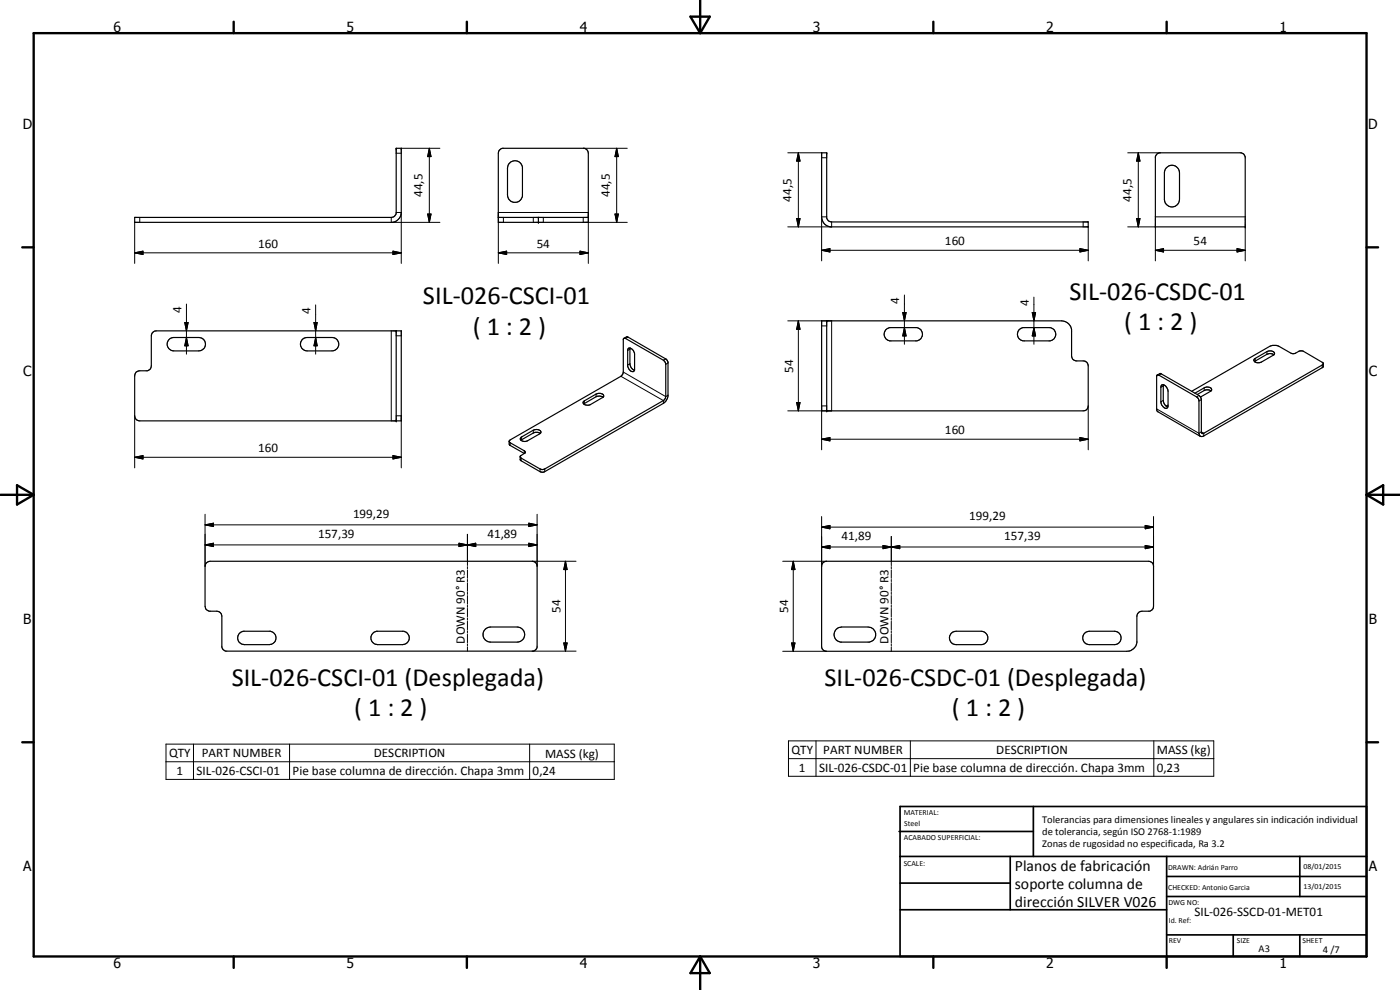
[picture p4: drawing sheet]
<svg xmlns="http://www.w3.org/2000/svg" width="420mm" height="297mm" viewBox="0 0 420 297" stroke-linecap="round" stroke-linejoin="round" font-family="sans-serif">
<g fill="none" stroke="#000" stroke-width=".35">
<path d="M149.8 45.1l1-.6h24.5l.8 .4 .5 1.1v20.7h-27v-20.7zM152.7 49.1a2.27 2.27 0 0 1 2.4-.8 2.27 2.27 0 0 1 1.7 1.8v8.7a2.26 2.26 0 0 1-2.4 1.9 2.26 2.26 0 0 1-2.1-2.2v-8zM246.6 45.8h1.5v19.6l.4 .8 .8 .3 77.3 .1v1.5h-77.4a3 3 0 0 1-2.6-3zM347.2 46.3l.7-.5h24.6l.8 .5 .4 .7v21.1h-27v-21.1zM350.1 50.2a2.25 2.25 0 0 1 2.5-.4 2.25 2.25 0 0 1 1.4 2.1v7.9a2.26 2.26 0 0 1-2.3 2.3 2.26 2.26 0 0 1-2.2-2.3v-7.9l.2-1.1zM40.4 65.2h77.3l.8-.4 .4-.8v-19.5h1.5v19.3a3.1 3.1 0 0 1-2.6 2.9h-77.4zM149.6 65.2h27M161.6 65.2v1.5M45.9 99.7l1-.4h73.5v27h-78.5a1.52 1.52 0 0 1-1.5-1.5v-12a1.45 1.45 0 0 1 1.5-1.5h2.3l.8-.5 .3-.4 .1-9.6zM118.9 99.3v27M246.6 96.3h72a3.1 3.1 0 0 1 3 2.6v7.9a1.45 1.45 0 0 0 1.5 1.5 3.6 3.6 0 0 1 3.1 .4l.4 1.1v12a1.45 1.45 0 0 1-1.5 1.5h-78.5zM248.1 96.3v27"/>
<path d="M265.8 99l1.2-.7h8.2a2.02 2.02 0 0 1 1.6 2 2.02 2.02 0 0 1-1.6 2h-8.2a2.05 2.05 0 0 1-1.2-3.3zM305.8 99l1.2-.7h8.2a2.02 2.02 0 0 1 1.7 2 2.02 2.02 0 0 1-1.7 2h-8.2a2.05 2.05 0 0 1-1.2-3.3zM50.6 102l.6-.5 .9-.2h7.5a2.01 2.01 0 0 1 2.1 2 2.01 2.01 0 0 1-2.1 2h-7.5a2.04 2.04 0 0 1-1.7-1.2 2.04 2.04 0 0 1 .2-2.1zM90.6 102l.6-.5 .9-.2h7.5a2.01 2.01 0 0 1 2.1 2 2.01 2.01 0 0 1-2.1 2h-7.5a2.04 2.04 0 0 1-1.7-1.2 2.04 2.04 0 0 1 .2-2.1zM181 119.2l-1.1-.4-.8 .2-3.9 2.2M187.3 101.5l.7-.4h.5l11.6 6.8 .4 .8v10.2a3.3 3.3 0 0 1-1.4 2.1l-35.8 20.6h-1l-6-3.4-.1-1.4 1.1-.7M188.5 104.6a1.49 1.49 0 0 1 1.9 1.6v4.8a.87 .87 0 0 1-.8 .5 .87 .87 0 0 1-.8-.7l-.4-1v-4.9zM189.1 104.4l-.1 4.9 .5 1.1 .9 .7M347.3 112.5l1.1-.4 11.4 6.6 .5 .4M348.6 115.6a1.4 1.4 0 0 1 1.9 1.3v5.3a1.1 1.1 0 0 1-1.8-.6l-.3-1zM349.2 115.4l-.1 4.7a2.16 2.16 0 0 0 1.4 2M357.7 117.4l23.6-13.6 .7-.2 1.6 .2 4 2.2h1.2a2.36 2.36 0 0 1 2.2-.7l6 3.5 .1 1.4-35.8 20.6a.88 .88 0 0 1-1 .1 .88 .88 0 0 1-.5-.9v-9.9l-.2-.6-11.8-6.9h-.6v10.7l13 7.6"/>
<path d="M363.4 117.3l-.5-.3h-1.1l-2.5 1.4M363.4 117.3l-3.1 1.8M363.4 117.3a.71 .71 0 0 0 .1-.9 .71 .71 0 0 0-.8-.2h-1.1l-3 1.8M376.5 107.7l3.7-2.2a1.44 1.44 0 0 1 2.3 .7l-.2 .3-3.7 2.1a1.47 1.47 0 0 1-2.3-.7zM382.3 106.5a1.86 1.86 0 0 0-2.1-.2l-3.7 2.2M397.1 109.1l-.3 .4-35.8 20.6-.4-.2-.1-.3v-9.7l-.2-.8M152.8 132.5l4.7 2.9 .1 .4-.3 .3M156.4 131.2l3.7-2.1a1.5 1.5 0 0 1 2.2 .7l-.3 .4-3.6 2a1.43 1.43 0 0 1-2.2-.6zM157.3 136.1l-4.3-2.5-.1-1.4 33.6-19.4 .6-1.2v-9.8l.2-.3 11.8 6.6 .4 .4 .3 .8v9.7l-.2 .6-.5 .6-35.6 20.5-.6 .2-.8-.2-5.7-3.2-.3-.4M162.1 130l-.6-.2h-1l-4.1 2.3M175.1 120.5l3.8-2.3a1.4 1.4 0 0 1 2.3 .7l-.2 .3-3.8 2.2a1.56 1.56 0 0 1-2.2-.7zM350.6 121.5l-.6 .3"/>
<path d="M62 168.8l1.1-.4h96.6l1.1 .4 .4 .8v24.6l-.4 .7-.8 .5h-92.2l-.8-.5-.4-.7v-9.3a1.52 1.52 0 0 0-1.5-1.5h-2.3l-1-.6-.3-.9v-12zM247 168.8l1.1-.4h96.6l1.1 .4 .4 1.1v12a1.51 1.51 0 0 1-1.2 1.5h-2.6l-.5 .2-.6 .7-.1 8.5a3.1 3.1 0 0 1-3 2.6l-90.7-.1-.7-.6-.2-.5v-24.6zM71.8 190.1l1.2-.7h8.2a2.03 2.03 0 0 1 1.6 2.2 2.03 2.03 0 0 1-2 1.8h-7.5a2.01 2.01 0 0 1-1.8-1.1 2.01 2.01 0 0 1 .3-2.2zM111.8 190.1l1.2-.7h8.2a2.03 2.03 0 0 1 1.6 2.2 2.03 2.03 0 0 1-2 1.8h-7.5a2.01 2.01 0 0 1-1.8-1.1 2.01 2.01 0 0 1 .3-2.2zM145.6 188.8l.9-.5 .7-.2h8a2.26 2.26 0 0 1 2.3 2.3 2.26 2.26 0 0 1-2.3 2.3h-8a2.25 2.25 0 0 1-2.1-1.4 2.25 2.25 0 0 1 .5-2.5zM251 188.8l.5-.4 1-.3h8.1a2.28 2.28 0 0 1 2.2 2.1 2.28 2.28 0 0 1-1.9 2.5h-8.7a2.29 2.29 0 0 1-1.2-3.9zM285.4 190.1l.6-.4 1-.3h7.5a2.01 2.01 0 0 1 2 2 2.01 2.01 0 0 1-2 2h-7.5a2.03 2.03 0 0 1-1.8-1.1 2.03 2.03 0 0 1 .2-2.2zM325.4 190.1l.6-.4 1-.3h7.5a2.01 2.01 0 0 1 2 2 2.01 2.01 0 0 1-2 2h-7.5a2.01 2.01 0 0 1-1.9-1.1 2.01 2.01 0 0 1 .3-2.2z"/>
</g>
<g fill="none" stroke="#000" stroke-width=".3">
<path d="M118.9 46h1.5M120.4 44.5h11.6M128.9 44.5l.5 2.5h-1.1zM128.9 44.5v22.2M175 44.5h13.2M185.1 44.5l.5 2.5h-1zM185.1 44.5v22.2M236.4 45.8h10.2M239.6 45.8l.5 2.5h-1zM239.6 45.8v22.3M246.6 47.3h1.5M338.4 45.8h9.8"/>
<path d="M341.6 45.8l.5 2.5h-1zM341.6 45.8v22.3M40.4 75.9l2.5-.5v1zM40.4 66.7v12.3M40.4 75.9h80M41.9 65.2v1.5M117.4 65.2v1.5h14.6M117.9 75.4l2.5 .5-2.5 .5zM118.9 63.8h1.5v15.2M128.3 64.2h1.1l-.5 2.5zM149.6 75.9l2.4-.5v1zM149.6 79v-15.2h27v15.2"/>
<path d="M149.6 75.9h27M151.1 65.2v1.5M160.1 65.2v1.5M163.1 65.2v1.5M174.1 75.4l2.5 .5-2.5 .5zM175 65.2v1.5h13.2M184.6 64.2h1l-.5 2.5zM239.1 65.6h1l-.5 2.5zM246.6 75.1l2.5-.5v1zM246.6 75.1h80M248.1 65.1h-1.5v13.2M249.6 66.6v1.5h-13.2"/>
<path d="M324.1 74.6l2.5 .5-2.5 .5zM325.1 66.6v1.5M326.6 68.1v10.2M338.4 68.1h8.3v10.2M341.1 65.6h1l-.5 2.5zM346.7 75.1l2.5-.5v1zM346.7 65.1h27M346.7 75.1h27M371.3 74.6l2.4 .5-2.4 .5zM373.7 68.1v10.2M55.4 96.8h1.1l-.5 2.5zM56 91.2v15.1"/>
<path d="M94.2 96.8h1l-.5 2.5zM94.7 91.5v14.8M117.4 99.3v27M236.4 96.3h13.2v27h-13.2M239.6 96.3l.5 2.5h-1zM239.6 96.3v27M246.6 97.8h1.5M270.9 93.8h1l-.5 2.5zM271.4 98.3l.5 2.5h-1zM271.4 88.5v14.8M309.8 93.8h1l-.5 2.5zM310.3 98.3l.5 2.5h-1z"/>
<path d="M310.3 89.2v14.1M56 101.3l.5 2.5h-1.1zM94.7 101.3l.5 2.5h-1zM118.9 100.8h1.5M178.9 118.2v.8M186.3 112.9l12.8 7.3v.8M187.1 111.6l12.7 7.4 .7-.4M188.5 101.1l-.8 .5M189 109.1l-.6 .4M189 104.8l-.6 .4M199.8 107.7l-.7 .4M200.5 108.9l-.7 .4"/>
<path d="M348.5 112.2l-.7 .4M349.1 115.8l-.7 .4M359.8 118.7l-.7 .4M360.5 119.9l-.7 .4M361.4 116.4v.8M376.7 107.5v.8M380.2 105.5v.8M396.8 109.5v.8M40.4 137.2l2.5-.5v1zM40.4 137.2h80M40.4 124.8v15.6M117.9 136.7l2.5 .5-2.5 .5z"/>
<path d="M118.9 124.8h1.5v15.6M153.1 132.8v.8M156.4 137.5v.8M156.5 131.1v.9M157.3 135.3v.8M160.1 129.1v.8M175.4 120.3v.8M239.1 120.8h1l-.5 2.5zM246.6 131.8l2.5-.5v1zM246.6 131.8h80M248.1 121.8h-1.5v13.2M324.1 131.3l2.5 .5-2.5 .5z"/>
<path d="M326.6 121.8v13.2M347.1 122.7l12.7 7.3 .7-.4 .8 .4v.8M349.1 120.1l-.7 .5M61.5 157.5l2.6-.5v1zM61.5 154.3v15.6M61.5 157.5h99.7M158.7 157l2.5 .5-2.5 .5zM161.2 154.3v15.6M162.1 140.7v.8M163.5 140.7v.8M246.6 158.2l2.5-.6v1.1zM246.6 155v14.9"/>
<path d="M246.6 158.2h99.6M343.7 157.6l2.5 .6-2.5 .5zM346.2 155v14.9M61.5 163.5l2.6-.5v1zM61.5 163.5h99.7M137.7 163l2.6 .5-2.6 .5zM140.3 163.5l2.5-.5v1zM140.3 160.3v9.4M140.3 170v.6M140.3 171v2.5M140.3 173.9v.6M140.3 174.8v2.6"/>
<path d="M140.3 177.7v.7M140.3 178.7v2.6M158.7 163l2.5 .5-2.5 .5zM159.7 168.4h13.2M169.7 168.4l.5 2.5h-1zM169.7 168.4v27M234.9 168.4h13.2M238.1 168.4l.5 2.5h-1zM238.1 168.4v27M246.6 164.1l2.5-.4v.9zM246.6 164.1h99.6M265 163.7l2.5 .4-2.5 .5z"/>
<path d="M267.5 164.1l2.5-.4v.9zM267.5 161v8.7M267.5 170v.6M267.5 171v2.5M267.5 173.9v.6M267.5 174.8v2.6M267.5 177.7v.7M267.5 178.7v2.6M343.7 163.7l2.5 .4-2.5 .5zM140.3 181.6v.6M140.3 182.5v2.6M140.3 185.4v.7"/>
<path d="M140.3 186.4v2.6M140.3 189.3v.6M140.3 190.2v2.6M140.3 193.2v.6M140.3 194.1v1.3M159.7 195.4h13.2M169.2 192.9h1l-.5 2.5zM234.9 195.4h13.2M237.6 192.9h1l-.5 2.5zM267.5 181.6v.6M267.5 182.5v2.6M267.5 185.5v.6"/>
<path d="M267.5 186.4v2.6M267.5 189.3v.6M267.5 190.2v2.6M267.5 193.2v.6M267.5 194.1v1.3M49.8 223.3h134.6v10.5h-134.6zM49.8 228.6h134.6M58.1 223.3v10.5M86.9 223.3v10.5M159 223.3v10.5M236.6 222.3h127.7v10.6h-127.7zM236.6 227.6h127.7"/>
<path d="M244.9 222.3v10.6M273.2 222.3v10.6M346.3 222.3v10.6"/>
</g>
<g fill="#000">
<circle cx="118.9" cy="44.5" r=".18"/>
<circle cx="120.4" cy="44.5" r=".18"/>
<circle cx="246.6" cy="45.8" r=".18"/>
<circle cx="248.1" cy="45.8" r=".18"/>
<circle cx="161.6" cy="66.7" r=".18"/>
<circle cx="161.6" cy="65.2" r=".18"/>
<circle cx="346.7" cy="68.1" r=".18"/>
<circle cx="373.7" cy="68.1" r=".18"/>
<circle cx="118.9" cy="99.3" r=".18"/>
<circle cx="248.1" cy="96.3" r=".18"/>
<circle cx="118.9" cy="126.3" r=".18"/>
<circle cx="248.1" cy="123.3" r=".18"/>
</g>
<g fill="none" stroke="#000" stroke-width=".71">
<path d="M10.1 9.9h400v277.1h-400zM70.1 6.5v3.4M140.1 6.5v3.4M207.2 5h5.8l-2.9 4.9zM210.1 0v9.9M280.1 6.5v3.4M350.1 6.5v3.4M6.7 74.2h3.4M410.1 74.2h3.5M.1 148.5h10M5.1 145.6l5 2.9-5 2.9zM410.1 148.5h10"/>
<path d="M410.1 148.5l5-2.9v5.8zM6.7 222.7h3.4M410.1 222.7h3.5M70.1 287v3.4M140.1 287v3.4M210.1 287v10M210.1 287l2.9 5h-5.8zM280.1 287v3.4M350.1 287v3.4"/>
</g>
<g fill="none" stroke="#000" stroke-width=".51">
<path d="M269.8 249.5h40.3M270.1 242h140v45h-140zM270.1 257h140M303.2 257v16M310.1 242v15M350.1 257v30M390.1 257v12M270.1 265h33.1M270.1 273h80M350.1 269h60M350.1 263h60M350.1 280.5h60"/>
<path d="M370.1 280.5v6.5M390.1 280.5v6.5"/>
</g>
<g fill="#000">
<path d="M128.9 44.5l.5 2.5h-1.1zM185.1 44.5l.5 2.5h-1zM239.6 45.8l.5 2.5h-1zM341.6 45.8l.5 2.5h-1zM40.4 75.9l2.5-.5v1zM117.9 75.4l2.5 .5-2.5 .5zM128.3 64.2h1.1l-.5 2.5zM149.6 75.9l2.4-.5v1zM174.1 75.4l2.5 .5-2.5 .5zM184.6 64.2h1l-.5 2.5zM239.1 65.6h1l-.5 2.5zM246.6 75.1l2.5-.5v1z"/>
<path d="M324.1 74.6l2.5 .5-2.5 .5zM341.1 65.6h1l-.5 2.5zM346.7 75.1l2.5-.5v1zM371.3 74.6l2.4 .5-2.4 .5zM55.4 96.8h1.1l-.5 2.5zM94.2 96.8h1l-.5 2.5zM239.6 96.3l.5 2.5h-1zM270.9 93.8h1l-.5 2.5zM309.8 93.8h1l-.5 2.5zM56 101.3l.5 2.5h-1.1zM94.7 101.3l.5 2.5h-1zM271.4 98.3l.5 2.5h-1z"/>
<path d="M310.3 98.3l.5 2.5h-1zM40.4 137.2l2.5-.5v1zM117.9 136.7l2.5 .5-2.5 .5zM239.1 120.8h1l-.5 2.5zM246.6 131.8l2.5-.5v1zM324.1 131.3l2.5 .5-2.5 .5zM61.5 157.5l2.6-.5v1zM158.7 157l2.5 .5-2.5 .5zM246.6 158.2l2.5-.6v1.1zM343.7 157.6l2.5 .6-2.5 .5zM61.5 163.5l2.6-.5v1zM137.7 163l2.6 .5-2.6 .5z"/>
<path d="M140.3 163.5l2.5-.5v1zM158.7 163l2.5 .5-2.5 .5zM169.7 168.4l.5 2.5h-1zM238.1 168.4l.5 2.5h-1zM246.6 164.1l2.5-.4v.9zM265 163.7l2.5 .4-2.5 .5zM267.5 164.1l2.5-.4v.9zM343.7 163.7l2.5 .4-2.5 .5zM169.2 192.9h1l-.5 2.5zM237.6 192.9h1l-.5 2.5z"/>
</g>
<g font-size="7.9">
<text x="126.9" y="91.4">SIL-026-CSCI-01</text>
<text x="321" y="90">SIL-026-CSDC-01</text>
<text x="141.9" y="100.4">( 1 : 2 )</text>
<text x="337.4" y="99.1">( 1 : 2 )</text>
<text x="69.5" y="205.8">SIL-026-CSCI-01 (Desplegada)</text>
<text x="247.5" y="205.7">SIL-026-CSDC-01 (Desplegada)</text>
<text x="106.3" y="214.8">( 1 : 2 )</text>
<text x="285.7" y="214.7">( 1 : 2 )</text>
</g>
<g font-size="4.7">
<text x="304.6" y="261.2">Planos de fabricación</text>
<text x="304.6" y="266.6">soporte columna de</text>
<text x="304.6" y="272">dirección SILVER V026</text>
</g>
<g font-size="4.2">
<text x="34" y="9.6">6</text>
<text x="104" y="9.6">5</text>
<text x="174" y="9.6">4</text>
<text x="244" y="9.6">3</text>
<text x="314" y="9.6">2</text>
<text x="384" y="9.6">1</text>
<text x="6.8" y="38.7">D</text>
<text x="410.6" y="38.7">D</text>
<text x="7" y="112.9">C</text>
<text x="410.8" y="112.9">C</text>
<text x="7" y="187.1">B</text>
<text x="410.8" y="187.1">B</text>
<text x="7" y="261.4">A</text>
<text x="410.8" y="261.4">A</text>
<text x="34" y="290.4">6</text>
<text x="104" y="290.4">5</text>
<text x="174" y="290.4">4</text>
<text x="244" y="290.4">3</text>
<text x="314" y="290.4">2</text>
<text x="384" y="290.4">1</text>
</g>
<g font-size="3.9">
<text x="126.8" y="59.1" transform="rotate(-90 126.8 59.1)">44,5</text>
<text x="183" y="59.1" transform="rotate(-90 183 59.1)">44,5</text>
<text x="237.5" y="60.5" transform="rotate(-90 237.5 60.5)">44,5</text>
<text x="339.5" y="60.5" transform="rotate(-90 339.5 60.5)">44,5</text>
<text x="77.5" y="74.3">160</text>
<text x="161.1" y="74.3">54</text>
<text x="283.6" y="73.6">160</text>
<text x="358.2" y="73.6">54</text>
<text x="54.5" y="94" transform="rotate(-90 54.5 94)">4</text>
<text x="93.2" y="94.3" transform="rotate(-90 93.2 94.3)">4</text>
<text x="269.9" y="91.3" transform="rotate(-90 269.9 91.3)">4</text>
<text x="308.7" y="91.9" transform="rotate(-90 308.7 91.9)">4</text>
<text x="238" y="111.8" transform="rotate(-90 238 111.8)">54</text>
<text x="283.6" y="130.3">160</text>
<text x="77.5" y="135.7">160</text>
<text x="105.9" y="155.4">199,29</text>
<text x="95.4" y="161.4">157,39</text>
<text x="146.3" y="161.4">41,89</text>
<text x="290.9" y="156.1">199,29</text>
<text x="252.5" y="162.1">41,89</text>
<text x="301.4" y="162.1">157,39</text>
<text x="168.2" y="183.9" transform="rotate(-90 168.2 183.9)">54</text>
<text x="236.5" y="183.9" transform="rotate(-90 236.5 183.9)">54</text>
<text x="139.5" y="193.1" transform="rotate(-90 139.5 193.1)">DOWN 90° R3</text>
<text x="266.7" y="193.1" transform="rotate(-90 266.7 193.1)">DOWN 90° R3</text>
<text x="50.7" y="227.2">QTY</text>
<text x="60.6" y="227.2">PART NUMBER</text>
<text x="112.2" y="227.2">DESCRIPTION</text>
<text x="163.6" y="227.3">MASS (kg)</text>
<text x="237.5" y="226.2">QTY</text>
<text x="247.1" y="226.2">PART NUMBER</text>
<text x="299" y="226.2">DESCRIPTION</text>
<text x="347.2" y="226.3">MASS (kg)</text>
<text x="52.9" y="232.5">1</text>
<text x="59" y="232.5">SIL-026-CSCI-01</text>
<text x="87.8" y="232.6">Pie base columna de dirección. Chapa 3mm</text>
<text x="159.8" y="232.5">0,24</text>
<text x="239.8" y="231.5">1</text>
<text x="245.8" y="231.6">SIL-026-CSDC-01</text>
<text x="274.1" y="231.6">Pie base columna de dirección. Chapa 3mm</text>
<text x="347.2" y="231.6">0,23</text>
<text x="358.5" y="275">SIL-026-SSCD-01-MET01</text>
</g>
<g font-size="3.1">
<text x="312.7" y="246.8">Tolerancias para dimensiones lineales y angulares sin indicación individual</text>
<text x="312.7" y="250.4">de tolerancia, según ISO 2768-1:1989</text>
<text x="312.7" y="254">Zonas de rugosidad no especificada, Ra 3.2</text>
<text x="377.7" y="285.6">A3</text>
<text x="397" y="285.9">4 /7</text>
</g>
<g font-size="2.4">
<text x="271.2" y="244.4">MATERIAL:</text>
<text x="271.3" y="252">ACABADO SUPERFICIAL:</text>
<text x="271.4" y="247.9">Steel</text>
<text x="271.2" y="259.7">SCALE:</text>
<text x="350.6" y="261">DRAWN: Adrián Parro</text>
<text x="391.2" y="260.6">08/01/2015</text>
<text x="350.6" y="267">CHECKED: Antonio Garcia</text>
<text x="391.2" y="266.7">13/01/2015</text>
<text x="350.6" y="271.4">DWG NO:</text>
<text x="350.8" y="276.9">Id. Ref:</text>
<text x="350.8" y="282.8">REV</text>
<text x="371.2" y="282.9">SIZE</text>
<text x="390.9" y="282.9">SHEET</text>
</g>
</svg>
